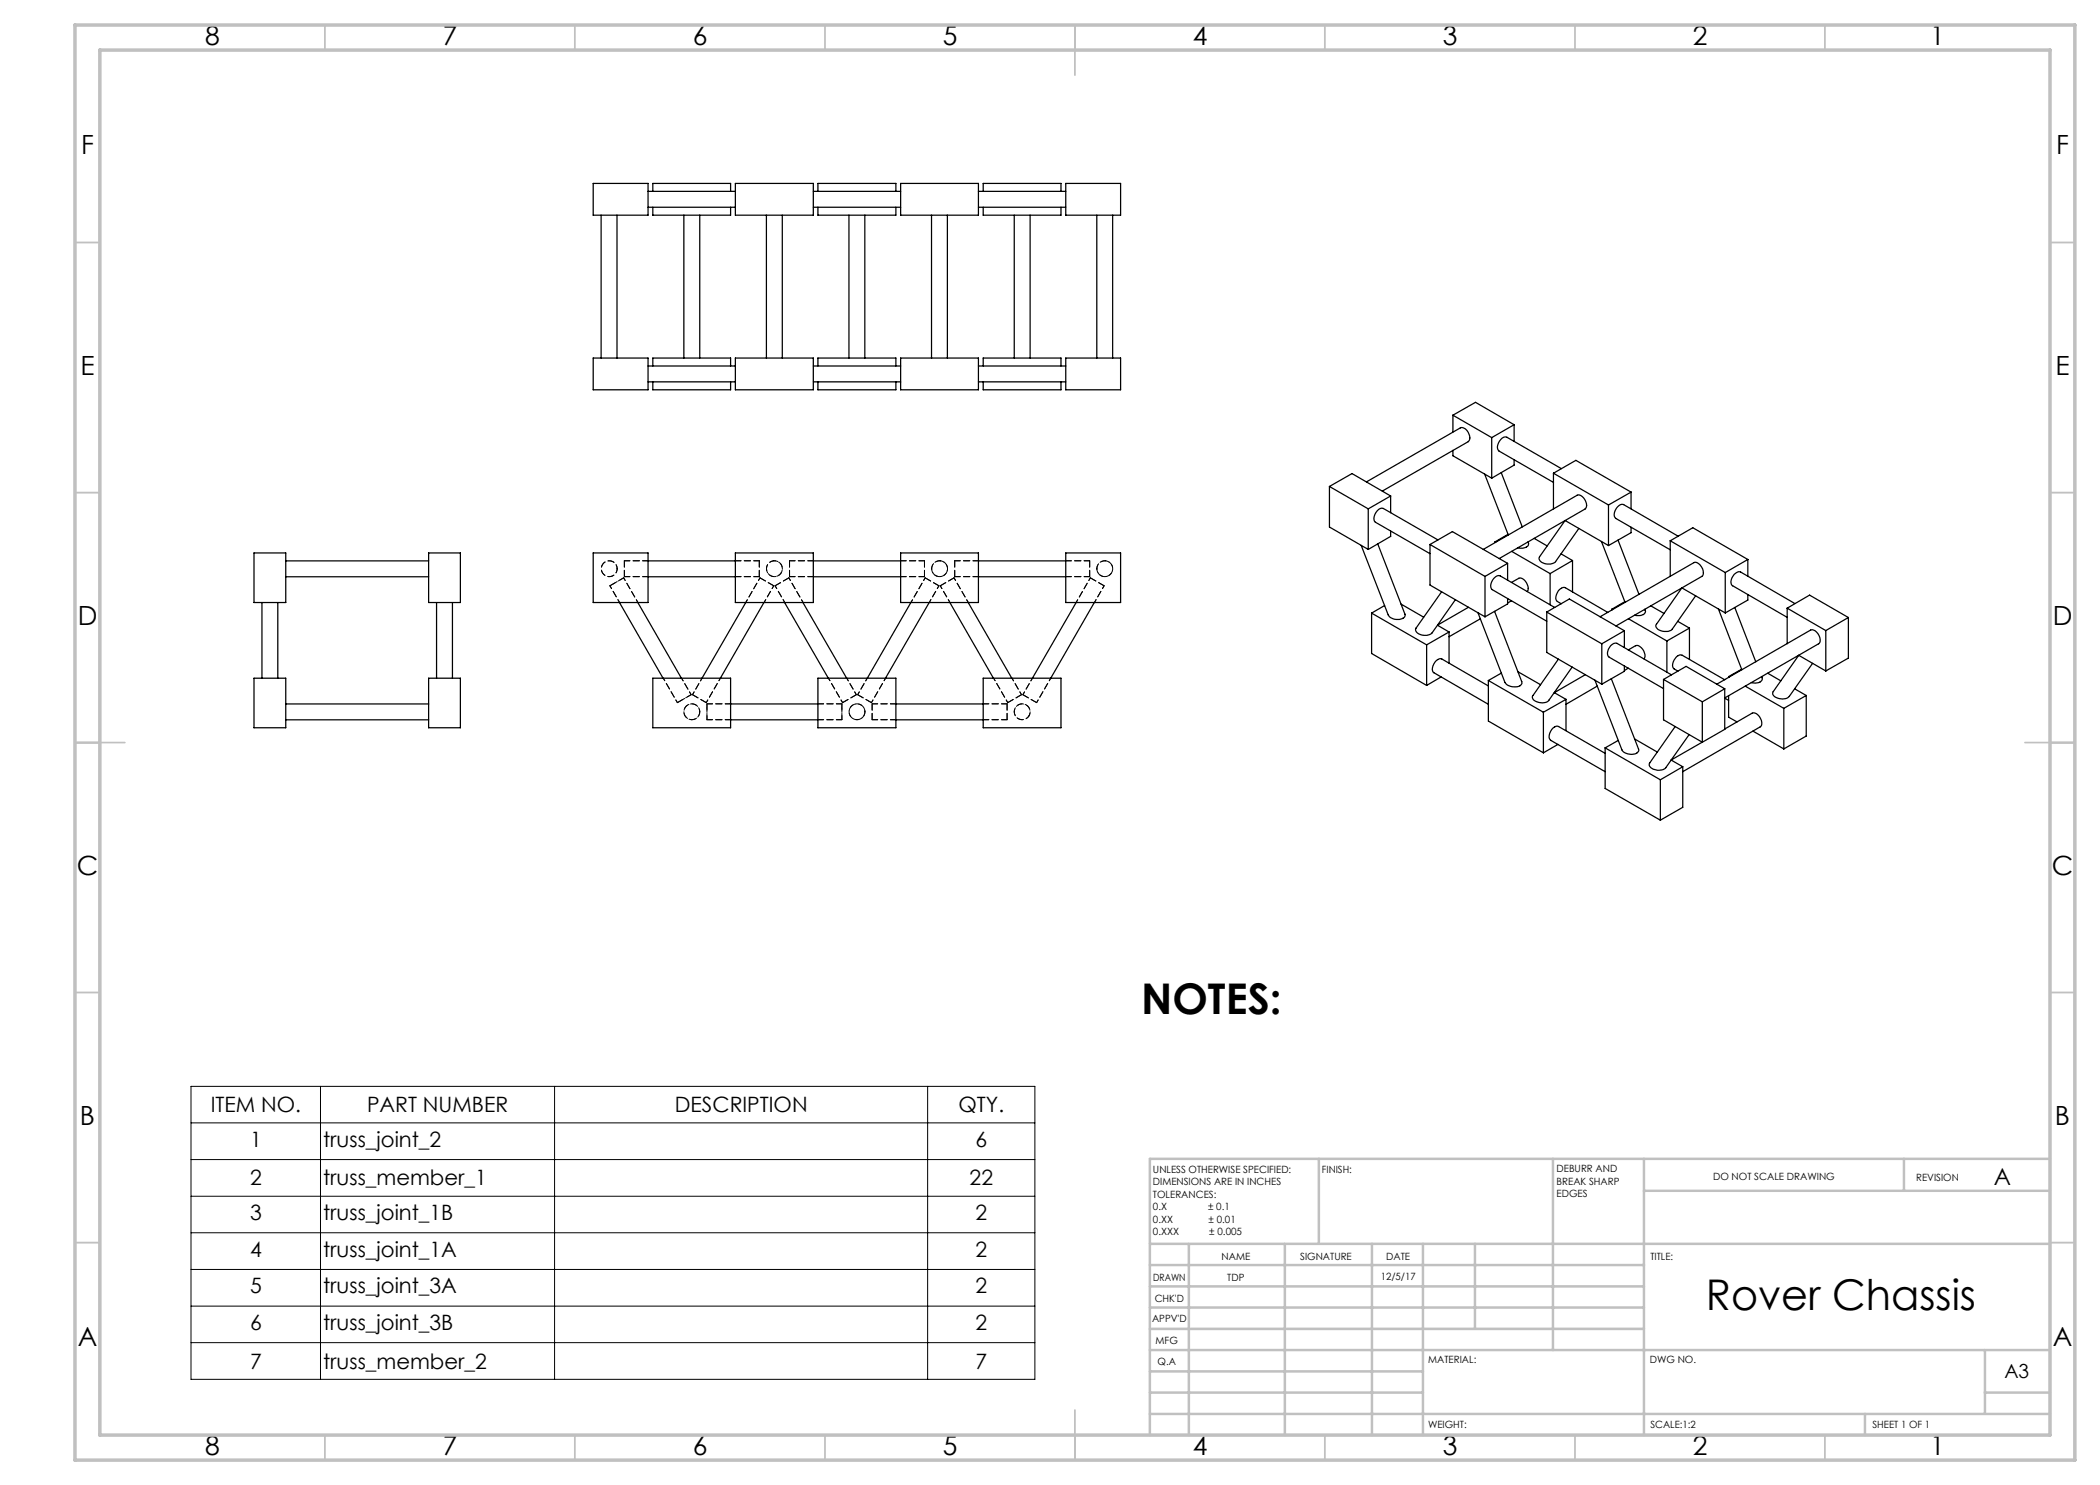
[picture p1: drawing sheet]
<svg xmlns="http://www.w3.org/2000/svg" width="420mm" height="297mm" viewBox="0 0 420 297" stroke-linecap="round" stroke-linejoin="round" font-family="sans-serif">
<path d="M38.2 217.3h168.8v58.6h-168.8zM64.1 217.3v58.6M110.9 217.3v58.6M185.5 217.3v58.6M38.2 231.9h168.8M38.2 239.3h168.8M38.2 224.6h168.8M38.2 246.6h168.8M38.2 253.9h168.8M38.2 261.2h168.8M38.2 268.5h168.8" fill="none" stroke="#000" stroke-width=".2"/>
<g fill="none" stroke="#c0c0c0" stroke-width=".35">
<path d="M65 5v5M115 5v5M165 5v5M215 5v10M265 5v5M315 5v5M365 5v5M15 48.5h5M410 48.5h5M15 98.5h5M410 98.5h5M15 148.5h10"/>
<path d="M405 148.5h10M15 198.5h5M410 198.5h5M15 248.5h5M410 248.5h5M65 287v5M115 287v5M165 287v5M215 282v10M265 287v5M315 287v5M365 287v5"/>
</g>
<g fill="none" stroke="#c0c0c0" stroke-width=".5">
<path d="M263.8 231.8v17M310.6 231.8v38.2M328.8 231.8v55.2M328.8 238.2h81.2M380.8 231.8v6.4M410 231.8h-180v55.2M230 248.8h180M230 257.3h98.8M230 253h98.8M237.8 248.8v38.2M257 248.8v38.2M274.4 248.8v38.2"/>
<path d="M284.6 248.8v38.2M295 248.8v17M230 265.8h98.8M230 261.5h98.8M230 278.5h54.6M230 274.3h54.6M230 270h180M397 278.5h13M397 270v12.8M230 282.8h180M373 282.8v4.2"/>
</g>
<path d="M15 5h400v287h-400zM20 10h390v277h-390z" fill="none" stroke="#c0c0c0" stroke-width=".7"/>
<g fill="none" stroke="#000" stroke-width=".25">
<path d="M118.6 36.7h11v6.3h-11zM129.6 38.3h17.5M130.6 38.3v-1.6h15.5v1.6M147.1 36.7h15.6v6.3h-15.6zM162.7 38.3h17.4M163.6 38.3v-1.6h15.6v1.6M180.1 36.7h15.6v6.3h-15.6zM195.7 38.3h17.4M196.6 38.3v-1.6h15.6v1.6M213.1 36.7h11v6.3h-11zM120.2 43v28.6M123.4 43v28.6"/>
<path d="M129.6 41.4h17.5M130.6 41.4v1.6h15.5v-1.6M136.8 43v28.6M139.9 43v28.6M153.3 43v28.6M156.5 43v28.6M162.7 41.4h17.4M163.6 41.4v1.6h15.6v-1.6M169.8 43v28.6M173 43v28.6M186.3 43v28.6M189.5 43v28.6"/>
<path d="M195.7 41.4h17.4M196.6 41.4v1.6h15.6v-1.6M202.8 43v28.6M206 43v28.6M219.4 43v28.6M222.5 43v28.6M118.6 71.6h11v6.4h-11zM129.6 76.4h17.5M129.6 73.2h17.5M130.6 73.2v-1.6h15.5v1.6M130.6 76.4v1.6h15.5v-1.6M147.1 71.6h15.6v6.4h-15.6z"/>
<path d="M162.7 76.4h17.4M162.7 73.2h17.4M163.6 73.2v-1.6h15.6v1.6M163.6 76.4v1.6h15.6v-1.6M180.1 71.6h15.6v6.4h-15.6zM195.7 76.4h17.4M195.7 73.2h17.4M196.6 73.2v-1.6h15.6v1.6M196.6 76.4v1.6h15.6v-1.6M213.1 71.6h11v6.4h-11zM265.9 97.3l7.7 4.5M265.9 97.3v8.1l7.7 4.5"/>
<path d="M265.9 97.3l4.5-2.6 7.7 4.5M273.3 96.4l18.8-10.8a1.68 1.68 0 0 1 1.8 1.6 1.05 1.05 0 0 1-.2 1.1l-17.2 9.9M278.1 99.2l-4.5 2.6M278.1 99.2v3.3M290.6 90.1v1.1l7.7 4.4M290.6 83v3.4M290.6 83l7.7 4.5M290.6 83l4.5-2.5 7.7 4.4M296.9 94.8l4.8 12.2M298.3 87.5v8.1M300.2 94.5l4.2 10.9M302.8 84.9l-4.5 2.6"/>
<path d="M302.8 84.9v3.4M302.8 92v1l-4.5 2.6M310.7 94.6l11 6.4M310.7 94.6l4.5-2.5 11 6.3M310.7 94.6v7.2M312.3 93.7l-10.9-6.2a1.65 1.65 0 0 0-1.9 1.5 1.14 1.14 0 0 0 .3 1.2l10.9 6.3M326.2 98.4l-4.5 2.6M326.2 98.4v3.4M50.8 110.6h6.3v9.9h-6.3zM57.1 115.4h28.6M57.1 112.2h28.6M85.7 110.6h6.4v9.9h-6.4z"/>
<path d="M118.6 110.6h11v9.9h-11zM129.6 115.4h17.5M129.6 112.2h17.5M147.1 110.6h15.6v9.9h-15.6zM162.7 115.4h17.4M162.7 112.2h17.4M180.1 110.6h15.6v9.9h-15.6zM195.7 115.4h17.4M195.7 112.2h17.4M213.1 110.6h11v9.9h-11zM273.6 101.8v8.1M275.6 108.8l5.4 14a.8 .8 0 0 1-.9 1 2.24 2.24 0 0 1-2.5-.8l-5.4-13.9"/>
<path d="M278.1 106.2v1.1l-4.5 2.6M286 108.9l11 6.4M286 108.9v8.1l11 6.4M286 108.9l4.5-2.6 11 6.4M287.6 108l-10.9-6.3a1.65 1.65 0 0 0-1.9 1.6 1.09 1.09 0 0 0 .3 1.2l10.9 6.2M288.3 118.4l-5.1 7.2a1.01 1.01 0 0 0 1 1.4 2.2 2.2 0 0 0 2.2-.4l4.7-6.7M296.7 109.9l18.7-10.8a1.81 1.81 0 0 1 1.9 2l-.3 .7-17.2 9.9M297 115.3v8.1M299 108.4v.1M299 108.4h.2M301.5 119.7v1.1l-4.5 2.6M301.5 112.7l-4.5 2.6"/>
<path d="M301.5 112.7v3.3M301.6 106.9l-2.6 1.5M302.3 116.5l1.4-.8a1.75 1.75 0 0 1 1.9 1.6v.7l-.2 .3M302.3 110.3l7.7 4.4M305.6 108.4a.81 .81 0 0 1-.8 1.2h-1.2M306.8 107.7l2.6 1.5M310 114.7v6.3M312.2 110.8l2.3 1.3M314.5 112.1l-4.5 2.6M314.5 112.1v6.3M315.8 105.7l-4.7 6.6a2.27 2.27 0 0 1-3.3-.4l.1-.5 5.1-7.3 8.7 5M320.3 108.3l4.7 12.2"/>
<path d="M321.7 101v8.1M323.6 108l4.2 10.9M326.2 105.4v1.1l-4.5 2.6M334 108.2l11.1 6.3M334 108.2l4.6-2.7 11 6.4M334 108.2v7M335.6 107.2l-10.9-6.3a1.69 1.69 0 0 0-1.8 1.6 1.09 1.09 0 0 0 .2 1.2l10.9 6.3M339.1 119.2l-4.6 6.6a2.27 2.27 0 0 1-3.3-.5v-.3l5.2-7.4 8.7 5M345.1 114.5v8.1M349.6 111.9l-4.5 2.6M349.6 111.9v3.3M349.6 118.9v1.1l-4.5 2.6"/>
<path d="M50.8 135.6h6.3v10h-6.3zM52.4 120.5v15.1M55.6 120.5v15.1M85.7 135.6h6.4v10h-6.4zM87.3 120.5v15.1M90.5 120.5v15.1M123.9 120.5l8.7 15.1M127.6 120.5l8.7 15.1M130.6 135.6h15.5v10h-15.5zM149.2 120.5l-8.8 15.1M152.8 120.5l-8.7 15.1M156.9 120.5l8.8 15.1"/>
<path d="M160.6 120.5l8.7 15.1M163.6 135.6h15.6v10h-15.6zM182.2 120.5l-8.7 15.1M185.8 120.5l-8.7 15.1M190 120.5l8.7 15.1M193.6 120.5l8.8 15.1M196.6 135.6h15.6v10h-15.6zM215.2 120.5l-8.7 15.1M218.9 120.5l-8.8 15.1M274.3 122.6l11 6.4M274.3 122.6v8.1l11 6.4M276.9 121.1l-2.6 1.5"/>
<path d="M280.2 120.8l4.5 2.6M285.3 129v8.1M287.5 125.1l2.3 1.3M288.2 135.4l-2.9 1.7M289.8 126.4l-4.5 2.6M289.8 126.4v6.2M293.7 121.5l-6.2 3.5M296.1 123.8l-6.3 3.5M297.7 137.2l-9.3-5.4a1.87 1.87 0 0 0-1.9 2.1l.3 .6 10.9 6.4M297.7 136.1l11 6.3M297.7 136.1v8.1l11 6.4M298.9 122.3l5.4 14a1.01 1.01 0 0 1-1.3 1.1 2.21 2.21 0 0 1-2-.9l-5.4-13.9"/>
<path d="M300.3 134.6l-2.6 1.5M302.3 120.2l-.8 .4M303.6 134.3l4.5 2.6M309.4 122.4l11 6.4M309.4 122.4v8.1l11 6.3M309.4 122.4l4.5-2.6 11 6.3M310.9 121.5l-10.9-6.3a1.69 1.69 0 0 0-1.8 1.5 1.09 1.09 0 0 0 .3 1.2l10.9 6.3M311.7 131.8l-5.1 7.3a.86 .86 0 0 0 .7 1.2 2.22 2.22 0 0 0 2.5-.3l4.6-6.6M312.2 120.8l-.7-.5a1.82 1.82 0 0 1 .8-2.7l.3-.1h.5l8.5 5M313.2 139.9l-4.5 2.5M313.2 139.9v6.2M317.1 134.9l-6.2 3.6 2.3 1.4"/>
<path d="M319.4 137.2l-6.2 3.7M320 123.4l18.8-10.9a1.81 1.81 0 0 1 1.9 2l-.1 .4-.2 .4-17.2 9.9M320.4 128.8v8M322.3 135.7l5.4 14.1a.91 .91 0 0 1-1.1 1 2.23 2.23 0 0 1-2.2-.8l-5.4-14M322.4 121.8l.1 .1M322.4 121.8v.2M324.9 133.2v1.1l-4.5 2.5M324.9 126.1l-4.5 2.7M324.9 126.1v3.4M325 120.3l-2.6 1.5M325.6 130l1.5-.9a1.76 1.76 0 0 1 1.9 1.9l-.2 .8M325.6 133.6l-.7 .5"/>
<path d="M325.7 123.8l7.7 4.4M329 121.8a.91 .91 0 0 1-.1 1 .91 .91 0 0 1-1 .3l-1-.1M330.2 121.2l2.6 1.5M332.7 135.9l7.8 4.5M332.7 135.9v8.1l7.8 4.4v-8M332.7 135.9l4.5-2.6 7.7 4.5M333.4 128.2v6.2M334.3 135l-10.9-6.3a1.84 1.84 0 0 0-1.8 2.5l11.1 6.5M335.6 124.3l2.3 1.3M335.6 134.2l-.7-.4a1.76 1.76 0 0 1 .4-2.5 .96 .96 0 0 1 1.1-.2l8.5 4.9M337.9 125.6l-4.5 2.6M337.9 125.6v6.3"/>
<path d="M343.4 136.8l18.7-10.8a1.88 1.88 0 0 1 1.7 2.7l-18.9 10.9M343.7 121.8l4.7 12.1M344.9 137.8v8.1l-10.7 6.1 2.4 1.3M344.9 139.6l.8 .5M344.9 137.8l-4.4 2.6M345.7 135.3l.2 .1M345.7 139.2v4.2l1.7 1M345.7 135.3v.2M347 121.5l4.2 10.9M348.3 133.8l-2.6 1.5M349 137.2l7.8 4.5M352.3 135.4a.87 .87 0 0 1-.1 .9 .87 .87 0 0 1-.9 .3l-1-.1"/>
<path d="M353.6 134.7l2.6 1.5M357.4 121.6l7.8 4.5M357.4 121.6v7.2M357.4 121.6l4.5-2.6 7.8 4.5M358.9 137.8l2.3 1.3M359 120.7l-10.9-6.3a1.89 1.89 0 0 0-1.8 2.6l11.1 6.5M359.7 131.1l-5.1 7.2a.86 .86 0 0 0 .8 1.3 2.29 2.29 0 0 0 2.5-.3l4.6-6.6M359.7 131.1l5.5 3.1M361.2 139.1l-4.4 2.6M361.2 139.1v8.1l-4.4 2.6M365.2 126.1v8.1M369.7 123.5l-4.5 2.6"/>
<path d="M369.7 123.5v8.1l-4.5 2.6M57.1 144h28.6M57.1 140.8h28.6M146.1 144h17.5M146.1 140.8h17.5M179.2 144h17.4M179.2 140.8h17.4M308.7 142.4v8.2M311.6 148.9l-2.9 1.7M321 150.7l-9.3-5.4a1.73 1.73 0 0 0-1.9 1.7 1 1 0 0 0 .3 1.1l10.9 6.2M321 149.6l11.1 6.4M321 149.6v8.1l11.1 6.3"/>
<path d="M323.6 148.1l-2.6 1.5M327 147.8l4.5 2.6M332.1 156v8M335 145.3l-5 7.3a1.13 1.13 0 0 0 1.2 1.4 1.96 1.96 0 0 0 2-.5l4.6-6.6M336.6 153.3l-4.5 2.7M336.6 153.3v8.2l-4.5 2.5M344.9 145.8l5.5-3.2a1.88 1.88 0 0 1 1.7 2.7l-15.5 9M350.6 146.2l6.2 3.6M356.8 141.7v8.1"/>
</g>
<g fill="none" stroke="#000" stroke-width=".2" stroke-dasharray="1.3 .6" stroke-dashoffset=".4">
<path d="M122.7 116.8l-.7 .4M123.4 113.8a1.59 1.59 0 0 0-2.2-1.5 1.59 1.59 0 0 0-.4 2.7 1.59 1.59 0 0 0 2.6-.9v-.3M123.4 113.7a1.59 1.59 0 0 0-2.2-1.4 1.59 1.59 0 0 0-.3 2.7 1.59 1.59 0 0 0 2.5-.9v-.4M124.7 115.6l-2 1.2M153.3 113.7a1.59 1.59 0 0 1 2.3-1.4 1.59 1.59 0 0 1 .3 2.7 1.59 1.59 0 0 1-2.6-.9v-.4M154.7 112.2a1.59 1.59 0 0 0-1.2 2.4 1.59 1.59 0 0 0 2.7 0 1.59 1.59 0 0 0-1.1-2.4h-.4M186.3 113.7a1.59 1.59 0 0 1 2.3-1.4 1.59 1.59 0 0 1 .3 2.7 1.59 1.59 0 0 1-2.5-.9l-.1-.4M188 112.2a1.59 1.59 0 0 0-1.6 2.1 1.59 1.59 0 0 0 2.7 .5 1.59 1.59 0 0 0-.7-2.6h-.4M219.4 113.7a1.59 1.59 0 0 1 2.2-1.4 1.59 1.59 0 0 1 .4 2.7 1.59 1.59 0 0 1-2.6-.9v-.4M221 112.2a1.59 1.59 0 0 0-1.5 2.2 1.59 1.59 0 0 0 2.6 .4 1.59 1.59 0 0 0-.7-2.6h-.4M138.2 138.9l-2 1.2M136.2 140.1l-.7 .4"/>
<path d="M139.9 142.7a1.59 1.59 0 0 0-1.9-1.9 1.59 1.59 0 0 0-.9 2.6 1.59 1.59 0 0 0 2.7-.4l.1-.3M140 142.4a1.59 1.59 0 0 1-2.3 1.4 1.59 1.59 0 0 1-.3-2.7 1.59 1.59 0 0 1 2.5 .9l.1 .4M141.4 141.6v-.8M141.4 143.9v-2.3M168.4 141.6v-.8M168.4 143.9v-2.3M172.9 142.9a1.59 1.59 0 0 0-1.6-2.1 1.59 1.59 0 0 0-1.3 2.3 1.59 1.59 0 0 0 2.7 .2l.2-.4M173 142.4a1.59 1.59 0 0 1-2.3 1.4 1.59 1.59 0 0 1-.3-2.7 1.59 1.59 0 0 1 2.5 .9l.1 .4M202.9 142.4a1.59 1.59 0 0 0 2.2 1.4 1.59 1.59 0 0 0 .3-2.7 1.59 1.59 0 0 0-2.5 .9v.4M205.8 143.2a1.59 1.59 0 0 0-1.2-2.4 1.59 1.59 0 0 0-1.7 2.1 1.59 1.59 0 0 0 2.7 .6l.2-.3"/>
</g>
<g fill="none" stroke="#000" stroke-width=".2" stroke-dasharray="1.3 .6">
<path d="M124.7 115.6l-2.7 1.6M124.9 112.2v3.1M124.9 115.3v-3.1M151.9 115.3v-3.1M152 115.6l2.7 1.6M154.7 117.2l-2.7-1.6M155 117.2l2.8-1.6M157.9 112.2v3.1M157.9 115.3v-3.1M184.9 112.2v3.1M184.9 115.3v-3.1M185 115.6l2.8 1.6"/>
<path d="M187.8 117.2l-2.8-1.6M188.1 117.2l2.7-1.6M190.9 112.2v3.1M190.9 115.3v-3.1M217.9 115.3v-3.1M217.9 112.2v3.1M218.1 115.6l2.7 1.6M220.8 117.2l-2.7-1.6M138.2 138.9l-2.7 1.6M138.5 138.9l2.8 1.6M171.3 138.9l-2.8 1.6M171.5 138.9l2.8 1.6"/>
<path d="M204.6 138.9l2.7 1.6M141.4 140.8v3.1M168.4 140.8v3.1M168.5 140.5l2.8-1.6M174.4 140.8v3.1M201.4 143.9v-3.1M201.4 140.8v3.1M201.6 140.5l2.7-1.6M207.3 140.5l-2.7-1.6"/>
</g>
<path d="M122 117.2l1.9 3.3M155 117.2l1.9 3.3M188.1 117.2l1.9 3.3M138.2 138.9l-1.9-3.3M140.4 135.6l-1.9 3.3M152.8 120.5l1.9-3.3M171.3 138.9l-2-3.3M173.5 135.6l-2 3.3M185.9 120.5l1.9-3.3M204.3 138.9l-1.9-3.3M206.5 135.6l-1.9 3.3M218.9 120.5l1.9-3.3" fill="none" stroke="#000" stroke-width=".2" stroke-dasharray="1.3 .6" stroke-dashoffset=".6"/>
<path d="M152 115.6l-2.8 4.9M185 115.6l-2.8 4.9M218.1 115.6l-2.9 4.9M127.6 120.5l-2.9-4.9M132.6 135.6l2.9 4.9M160.6 120.5l-2.8-4.9M165.7 135.6l2.8 4.9M193.6 120.5l-2.8-4.9M198.7 135.6l2.9 4.9M141.3 140.5l2.8-4.9M174.3 140.5l2.8-4.9M207.3 140.5l2.9-4.9" fill="none" stroke="#000" stroke-width=".2" stroke-dasharray="1.3 .6" stroke-dashoffset=".7"/>
<g fill="none" stroke="#000" stroke-width=".2" stroke-dasharray="1.3 .6" stroke-dashoffset=".2">
<path d="M124.9 115.3h4.7M129.6 112.2h-4.7M147.1 115.3h4.8M151.9 112.2h-4.8M157.9 115.3h4.8M162.7 112.2h-4.8M180.1 115.3h4.8M184.9 112.2h-4.8M190.9 115.3h4.8M195.7 112.2h-4.8M213.2 115.3h4.7M217.9 112.2h-4.7"/>
<path d="M141.4 143.9h4.8M146.2 140.8h-4.8M163.6 143.9h4.8M168.4 140.8h-4.8M174.4 143.9h4.8M179.2 140.8h-4.8M196.7 143.9h4.7M201.4 140.8h-4.7"/>
</g>
<g font-size="8.5">
<text x="228.2" y="202.9">NOTES:</text>
<text x="341.2" y="262">Rover Chassis</text>
</g>
<g font-size="5.3">
<text x="41" y="9">8</text>
<text x="88.5" y="9">7</text>
<text x="138.5" y="9">6</text>
<text x="188.5" y="9">5</text>
<text x="238.5" y="9">4</text>
<text x="288.5" y="9">3</text>
<text x="338.5" y="9">2</text>
<text x="386" y="9">1</text>
<text x="16.2" y="30.8">F</text>
<text x="411.2" y="30.8">F</text>
<text x="16.1" y="75">E</text>
<text x="411.1" y="75">E</text>
<text x="15.5" y="125">D</text>
<text x="410.5" y="125">D</text>
<text x="15.4" y="175">C</text>
<text x="410.4" y="175">C</text>
<text x="16" y="225">B</text>
<text x="411" y="225">B</text>
<text x="15.5" y="269.3">A</text>
<text x="410.5" y="269.3">A</text>
<text x="41" y="291">8</text>
<text x="88.5" y="291">7</text>
<text x="138.5" y="291">6</text>
<text x="188.5" y="291">5</text>
<text x="238.5" y="291">4</text>
<text x="288.5" y="291">3</text>
<text x="338.5" y="291">2</text>
<text x="386" y="291">1</text>
</g>
<text font-size="4.7" x="398.8" y="237">A</text>
<g font-size="4.2">
<text x="42.1" y="222.4">ITEM NO.</text>
<text x="73.4" y="222.4">PART NUMBER</text>
<text x="135" y="222.4">DESCRIPTION</text>
<text x="191.7" y="222.4">QTY.</text>
<text x="50" y="229.4">1</text>
<text x="64.6" y="229.4">truss_joint_2</text>
<text x="195.1" y="229.4">6</text>
<text x="50" y="237.1">2</text>
<text x="64.6" y="237.1">truss_member_1</text>
<text x="193.9" y="237.1">22</text>
<text x="50" y="244">3</text>
<text x="64.6" y="244">truss_joint_1B</text>
<text x="195.1" y="244">2</text>
<text x="50" y="251.3">4</text>
<text x="64.6" y="251.3">truss_joint_1A</text>
<text x="195.1" y="251.3">2</text>
<text x="50" y="258.7">5</text>
<text x="64.6" y="258.7">truss_joint_3A</text>
<text x="195.1" y="258.7">2</text>
<text x="50" y="266">6</text>
<text x="64.6" y="266">truss_joint_3B</text>
<text x="195.1" y="266">2</text>
<text x="50" y="273.7">7</text>
<text x="64.6" y="273.7">truss_member_2</text>
<text x="195.1" y="273.7">7</text>
</g>
<text font-size="3.9" x="400.9" y="275.5">A3</text>
<g font-size="2">
<text x="230.6" y="234.6">UNLESS OTHERWISE SPECIFIED:</text>
<text x="230.6" y="237.1">DIMENSIONS ARE IN INCHES</text>
<text x="230.6" y="239.6">TOLERANCES:</text>
<text x="264.4" y="234.6">FINISH:</text>
<text x="311.3" y="234.5">DEBURR AND</text>
<text x="311.3" y="237">BREAK SHARP</text>
<text x="311.3" y="239.5">EDGES</text>
<text x="342.6" y="236">DO NOT SCALE DRAWING</text>
<text x="383.2" y="236.1">REVISION</text>
<text x="230.6" y="242.1">0.X</text>
<text x="230.6" y="244.6">0.XX</text>
<text x="241.6" y="242.1">± 0.1</text>
<text x="241.7" y="244.6">± 0.01</text>
<text x="230.6" y="247.1">0.XXX</text>
<text x="241.9" y="247.1">± 0.005</text>
<text x="244.3" y="252">NAME</text>
<text x="260" y="251.9">SIGNATURE</text>
<text x="277.2" y="251.9">DATE</text>
<text x="330.1" y="251.9">TITLE:</text>
<text x="230.6" y="256.1">DRAWN</text>
<text x="245.5" y="256.1">TDP</text>
<text x="276.1" y="255.9">12/5/17</text>
<text x="230.9" y="260.3">CHK'D</text>
<text x="230.4" y="264.4">APPV'D</text>
<text x="231.1" y="268.8">MFG</text>
<text x="231.5" y="273">Q.A</text>
<text x="285.6" y="272.5">MATERIAL:</text>
<text x="330" y="272.5">DWG NO.</text>
<text x="285.6" y="285.5">WEIGHT:</text>
<text x="330.1" y="285.6">SCALE:1:2</text>
<text x="374.5" y="285.6">SHEET 1 OF 1</text>
</g>
</svg>
